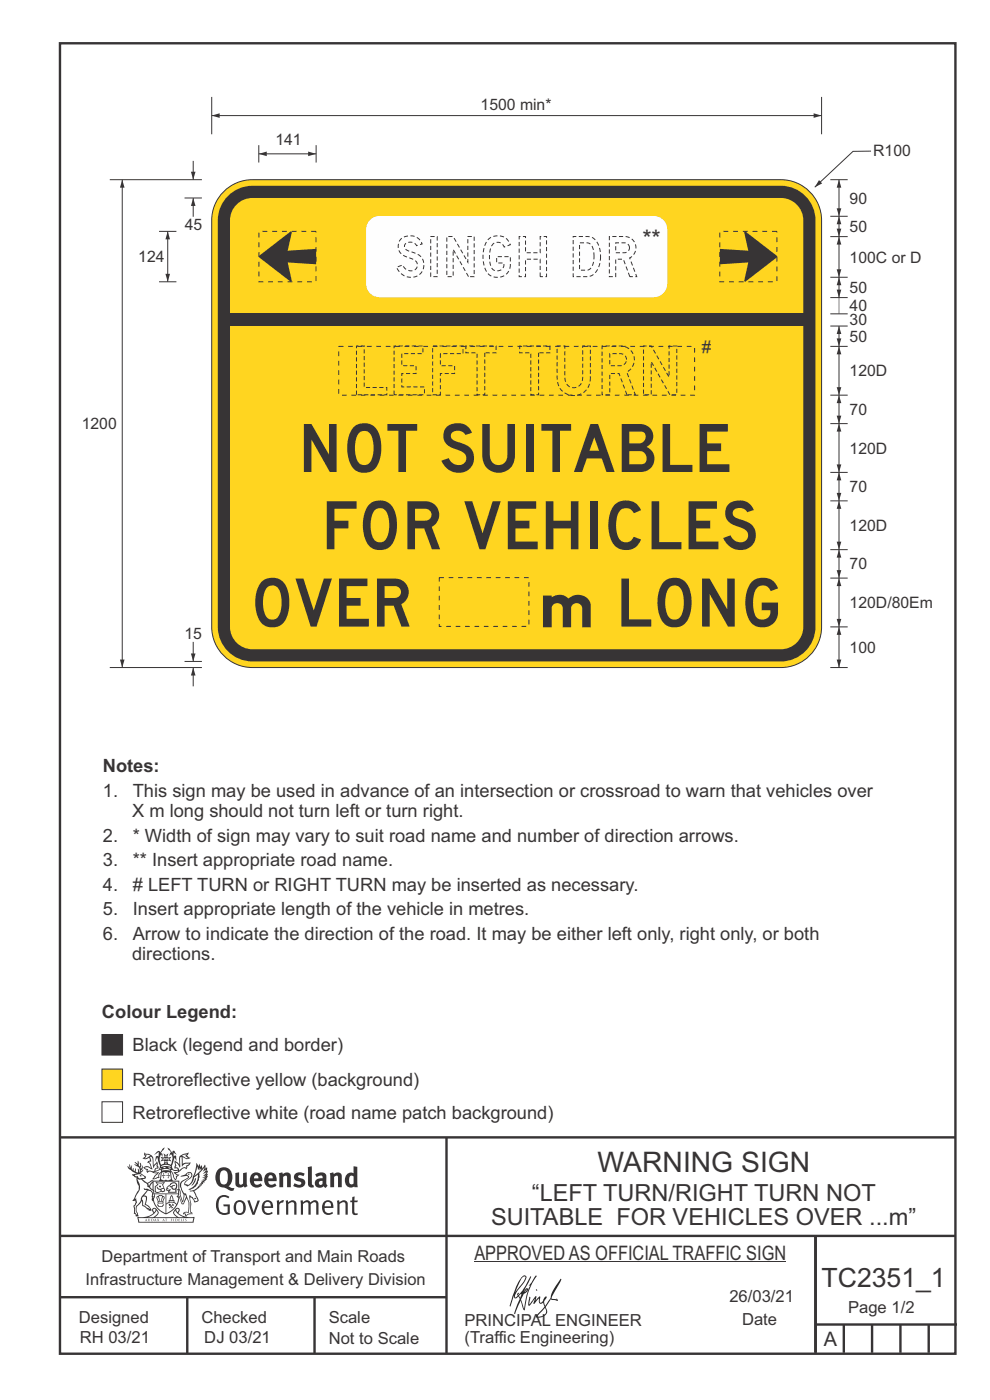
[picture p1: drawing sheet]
<svg xmlns="http://www.w3.org/2000/svg" width="210mm" height="297mm" viewBox="0 0 210 297" stroke-linecap="round" stroke-linejoin="round" font-family="sans-serif">
<g fill="none" stroke="#373435" stroke-width=".51">
<path d="M12.7 9.2h190v278h-190zM12.7 241.3h190M94.7 241.4v45.8M12.7 275.2h82M12.7 262.2h190.1M39.7 275.2v12M66.7 275.2v12M173 262.1v24.9M173 281h30M179 281v6M185 281v6M191 281v6"/>
<path d="M197 281v6"/>
</g>
<path d="M100.6 267.7h66.2" fill="none" stroke="#373435" stroke-width=".21"/>
<path d="M21.6 226.8h4.4v4.4h-4.4z" fill-rule="evenodd" fill="#ffd520" stroke="#373435" stroke-width=".21"/>
<path d="M21.6 219.5h4.4v4.3h-4.4z" fill-rule="evenodd" fill="#373435" stroke="#373435" stroke-width=".21"/>
<g fill="#373435">
<path d="M47 248.4a2.55 2.55 0 0 0 0 2.7l.3 .2a.81 .81 0 0 0 1-1v-.5a1.04 1.04 0 0 0-1.1-1.5zM46.3 248.1a1.82 1.82 0 0 1 2.1-.2 1.82 1.82 0 0 1 .9 1.8 2.29 2.29 0 0 1-.8 2l.7 .3h.5l-.2 .6a2.87 2.87 0 0 1-2-.7 2.12 2.12 0 0 1-1.7-3.1z" fill-rule="evenodd"/>
<path d="M49.9 248.9l.8-.2v2a.46 .46 0 0 0 .3 .6 .46 .46 0 0 0 .6-.3v-2.1l.7-.2v2.4l.2 .5-.5 .3-.3-.3a1.02 1.02 0 0 1-1.2 .3 1.02 1.02 0 0 1-.6-1.1z" fill-rule="evenodd"/>
<path d="M54 249.5l-.1 .5h.9a.49 .49 0 0 0-.2-.6 .49 .49 0 0 0-.6 .1zM53.4 249.1a1.34 1.34 0 0 1 1.6-.2 1.34 1.34 0 0 1 .6 1.5v.2h-1.7a.77 .77 0 0 0 .5 .8 .77 .77 0 0 0 .9-.4l.3 .5a1.59 1.59 0 0 1-2 .2 1.59 1.59 0 0 1-.5-2.1z" fill-rule="evenodd"/>
<path d="M57 249.5l-.1 .5h1a.49 .49 0 0 0-.2-.6 .49 .49 0 0 0-.7 .1zM56.4 249.1a1.34 1.34 0 0 1 1.6-.2 1.34 1.34 0 0 1 .7 1.5v.2h-1.8a.77 .77 0 0 0 .5 .8 .77 .77 0 0 0 .9-.4l.4 .5a1.59 1.59 0 0 1-2.1 .2 1.59 1.59 0 0 1-.5-2.1z" fill-rule="evenodd"/>
<path d="M59.2 248.9l.7-.2 .1 .4a.95 .95 0 0 1 1-.3 .95 .95 0 0 1 .7 .8v2.3h-.8v-2.3a.46 .46 0 0 0-.8 .1v2.2h-.8z" fill-rule="evenodd"/>
<path d="M62.6 249.1a1.75 1.75 0 0 1 2-.1l-.2 .5-.6-.2a.43 .43 0 0 0-.6 .3l.4 .3a1.04 1.04 0 0 1 1.2 1.1 1.04 1.04 0 0 1-1.4 1l-1.2-.4 .3-.6 1 .4 .4-.4a.88 .88 0 0 0-1-.5l-.4-.2-.1-.4z" fill-rule="evenodd"/>
<path d="M65.3 247.6l.8-.2 .1 3.8 .3 .2 .1 .4a.88 .88 0 0 1-1 0 .88 .88 0 0 1-.3-1z" fill-rule="evenodd"/>
<path d="M67.8 250.6a.43 .43 0 0 0-.1 .7 .43 .43 0 0 0 .7-.1v-.7zM66.8 249.1a1.7 1.7 0 0 1 2.4 .1v1.9l.3 .4-.4 .5-.5-.4a1.03 1.03 0 0 1-1.7-.1 1.03 1.03 0 0 1 .8-1.5h.7v-.4a.8 .8 0 0 0-1.2 .1z" fill-rule="evenodd"/>
<path d="M70 248.9l.7-.2 .1 .4a.95 .95 0 0 1 1-.3 .95 .95 0 0 1 .7 .8v2.3h-.8v-2.3a.46 .46 0 0 0-.8 .1v2.2h-.8z" fill-rule="evenodd"/>
<path d="M74.3 249.5a1.48 1.48 0 0 0 0 1.7h.5l.2-.1v-1.5l-.3-.2zM75 247.4l.8 .1 .1 4.4h-.7l-.1-.2a1.26 1.26 0 0 1-1.4 0 1.26 1.26 0 0 1-.5-1.3 1.29 1.29 0 0 1 .4-1.4 1.29 1.29 0 0 1 1.4-.1z" fill-rule="evenodd"/>
<path d="M46.4 253.9a1.72 1.72 0 0 1 2.3 0l-.3 .3a1.24 1.24 0 0 0-1.4-.2 1.24 1.24 0 0 0-.6 1.4 1.49 1.49 0 0 0 1.2 1.9l.7-.1v-1.3h-.8l-.1-.4h1.3v1.9a1.93 1.93 0 0 1-2.2 0 1.93 1.93 0 0 1-.7-2.2l.2-.8z" fill-rule="evenodd"/>
<path d="M50.4 255.1a1.65 1.65 0 0 0 .2 2.2 .99 .99 0 0 0 1-1.4 .78 .78 0 0 0-.4-.8 .78 .78 0 0 0-.8 0zM50 254.9a1.33 1.33 0 0 1 1.6-.1 1.33 1.33 0 0 1 .5 1.4 1.31 1.31 0 0 1-1.3 1.6 1.31 1.31 0 0 1-1.2-1.6v-.6z" fill-rule="evenodd"/>
<path d="M52.5 254.7l.4-.1 .9 2.6 .8-2.5h.5l-1.1 3h-.5z" fill-rule="evenodd"/>
<path d="M56.3 255.2l-.2 .7h1.3a.7 .7 0 0 0-.3-.8 .7 .7 0 0 0-.8 .1zM55.9 255a1.22 1.22 0 0 1 1.5-.2 1.22 1.22 0 0 1 .5 1.5h-1.8a.93 .93 0 0 0 .5 1 .93 .93 0 0 0 1.1-.2l.2 .3a1.43 1.43 0 0 1-1.8 .1 1.43 1.43 0 0 1-.6-1.7z" fill-rule="evenodd"/>
<path d="M58.7 254.7l.4-.1 .1 .5 .4-.4 .6-.1-.2 .5a.66 .66 0 0 0-.8 .7v1.9h-.4z" fill-rule="evenodd"/>
<path d="M60.6 254.7l.4-.1 .1 .5a.94 .94 0 0 1 1-.5 .94 .94 0 0 1 .8 .8v2.3h-.5l-.1-2.5a.81 .81 0 0 0-1.2 .3v2.2h-.4z" fill-rule="evenodd"/>
<path d="M63.7 254.7l.5-.1 .1 .5 .4-.3a.78 .78 0 0 1 1.1 .3 .9 .9 0 0 1 1-.5 .9 .9 0 0 1 .8 .8v2.3h-.5l-.1-2.5a.67 .67 0 0 0-1.1 .3v2.2h-.5v-2.4l-.4-.3-.7 .4v2.3h-.5z" fill-rule="evenodd"/>
<path d="M69 255.2l-.1 .7h1.3a.7 .7 0 0 0-.3-.8 .7 .7 0 0 0-.9 .1zM68.7 255a1.22 1.22 0 0 1 1.5-.2 1.22 1.22 0 0 1 .5 1.5h-1.8a.93 .93 0 0 0 .4 1 .93 .93 0 0 0 1.2-.2l.1 .3a1.44 1.44 0 0 1-1.7 .1 1.44 1.44 0 0 1-.6-1.7z" fill-rule="evenodd"/>
<path d="M71.4 254.7l.5-.1 .1 .5a.94 .94 0 0 1 1-.5 .94 .94 0 0 1 .8 .8v2.3h-.5l-.1-2.5a.81 .81 0 0 0-1.2 .3v2.2h-.4z" fill-rule="evenodd"/>
<path d="M74.7 253.9l.5-.1v.9h.7l-.1 .3h-.6v2.2l.1 .2h.5l.1 .3a.75 .75 0 0 1-1.2-.6v-2.1h-.4v-.3h.4z" fill-rule="evenodd"/>
<path d="M30.8 244.9l1.1 .3-.9 .5h-.4l.6-.5zM31.8 245.4h.2a2.44 2.44 0 0 1 .4 1.9l.1 .5 .7-1-.1 .6 .3 .3a.57 .57 0 0 0-.6 .7l-1-.1-.5 .2 .2-.5-.8-.3 .7-.1 .9 .5 .1-.1-.6-1.3-.2-.2h.5zM30.7 244.4l-.1 .5 .2 .4-.6 .4a1.04 1.04 0 0 0 1.4-.1l.2 .6-.3 .1-.2 .4a.94 .94 0 0 1 .8 1.1l-.2-.1a1.16 1.16 0 0 0-1.5-.1l.3 .4 .4 .2 .1 .5 .2 .1 .1-.2a.94 .94 0 0 1 1.1 .2l.8 .1-1.2 1.2a1.13 1.13 0 0 0 1.2-.2l.4-.1-.1-.4 .5-.8a.83 .83 0 0 0-.6 1.1l-.3-.1-.7 .4 1.1-1.4-.5 .1-.5-.1 1.3-.5-.1-.1-.9 .4v-.3l.2-.2 .3 .1 .1-.3-.2-.4v-.6l-.1-.4-.7 1v-.7a1.42 1.42 0 0 0-1.6-1.8z" fill-rule="evenodd"/>
<path d="M38.5 245.2l.5-.2 .7-.1-.6 .3 .8 .5h-.3zM38.3 245.5l.2-.1 .1 2a1.69 1.69 0 0 1 1.6-.6l-.8 .5 .1 .5a1.1 1.1 0 0 0-1.5 .6l-.1-.5-.2-.2h-.5l.3-.4-.3-.7a1.42 1.42 0 0 1 .8 1.1l.2-.1zM37.1 246.2l.1 1-.2 .3 .1 .4h.5l.1 .2a.96 .96 0 0 1-1.1-.1l-.1 .1a1.06 1.06 0 0 0 1.3 .2v.1a.72 .72 0 0 1-1 .2l.3 .5 .6 .2-.4 .2-.1 .6-.2-.3-.4-1.1-.4-.4 .4 .9a1.54 1.54 0 0 0 .7 1.2l.2-.3a.58 .58 0 0 1 .4-.8l.2-.1h-.3l-.5-.3 .9-.5a.93 .93 0 0 1 1.2-.5v.2l.2-.2 .1-.5a.99 .99 0 0 0 .7-.8l-1.3 .1-.3 .2-.1-1.4 .9 .4 .9-.3h-.4l-.5-.4 .4-.7-.6 .2a1.46 1.46 0 0 0-1.4 2.1v.4l-.2-.4z" fill-rule="evenodd"/>
<path d="M35.6 248.9l.2 .1-.1 .3 .4 .1h-.4v.6l-.1-.6h-.3l.3-.1z" fill-rule="evenodd"/>
<path d="M34.6 248.9l.2 .1v.3l.3 .1h-.3l-.1 .6v-.6h-.4l.4-.1z" fill-rule="evenodd"/>
<path d="M34.3 248.8a.57 .57 0 0 1 .9 .2 .57 .57 0 0 1 .9-.2l.2 1.4h-.2a.57 .57 0 0 1-.9 0 .69 .69 0 0 1-1.1 0zM34.2 248.1l-.3 2.1-.2 .4h3l-.2-.4-.3-2.1h-.2v.2l-.8-.1-.8 .1v-.2z" fill-rule="evenodd"/>
<path d="M34.2 252.4a.3 .3 0 0 0 .6 0 .3 .3 0 0 0-.6 0zM33.3 250.9l.3 .3-.3 .4a.79 .79 0 0 0 0 1.3l.8-.2-.1-.3a.55 .55 0 0 1-.7-.6l.1-.1 .2 .3 .3 .2 .8-.2-.4-.7 .4-.4-.7 .2zM33 250.7l1.1 .2 .9-.2-.4 .6 .4 1.2a.56 .56 0 0 1-.8 .3l-.2 .1a.73 .73 0 0 1-.9 .1 .73 .73 0 0 1-.3-1v-.4l.6-.4z" fill-rule="evenodd"/>
<path d="M35.6 251.8l.7-.4a.58 .58 0 0 1 1-.1 .58 .58 0 0 1-.4 .9l-.3-.3a.43 .43 0 0 1 .6-.4 .57 .57 0 0 0-.8 .2l-.2-.1-.3 .1 .4 .2a.55 .55 0 0 0 .9 .4v.5h-1.3l.3-.4-.1-.1-.6 .1 .2-.3-.2-.1zM35.4 251.8l-.1 .2a.39 .39 0 0 0 .2 .6h.3l-.2 .4h1.9l-.1-.8a.86 .86 0 0 0-.1-1.3 .86 .86 0 0 0-1.3 .4z" fill-rule="evenodd"/>
<path d="M36 254.8h.8v.2h-.8zM36.4 253.8l.2 .8h-.4zM36.4 253.5l-.3 .5-.1 .6h-.2v.4l-.7 .4 .2 .1a1.48 1.48 0 0 1 2.1 .2l.2-.1-.6-.5v-.5h-.2l-.1-.6z" fill-rule="evenodd"/>
<path d="M35.8 255.4l.4 .1 .1 .3 .3-.2-.2-.2a.38 .38 0 0 1 .5 .5l-.2-.2-.3 .2 .3 .2-.3 .3-.1-.4-.4 .4-.1-.2 .4-.3-.1-.1-.2 .1z" fill-rule="evenodd"/>
<path d="M34.5 254h.2v.2l-.2 .6h-.2zM33.6 255.3h.9v.2a.55 .55 0 0 1-.8 .4v-.2l-.2-.1zM33.4 254h.2l.2 .8h-.2zM33.6 255l.8-.1 .1 .2h-.8zM33.8 253.7h.5l-.2 1.1h-.1zM33.3 253.8l-.1 .3 .3 1.1a.48 .48 0 0 0-.1 .6 .48 .48 0 0 0 .5 .2h.5a.49 .49 0 0 0 .2-.8l.3-1.1-.1-.3a1.42 1.42 0 0 0-1.5 0z" fill-rule="evenodd"/>
<path d="M33.7 251.5l.4 .1 .1 .3h-.3z" fill-rule="evenodd"/>
<path d="M41.3 250.1l.3-.2-.2 .8-.6 .8h-.2l.5-.7z" fill-rule="evenodd"/>
<path d="M39.7 249l.3-.2 .5 .2a.88 .88 0 0 1-.6 1.1 1.22 1.22 0 0 0-.8 1.3l.5 .2a.72 .72 0 0 0 .9-.4l.5-.8 .2-.6 .8-.6v.2a2.85 2.85 0 0 1-2 2.9l.1 .1a2.13 2.13 0 0 0 1.9-1.5v-.3a2.01 2.01 0 0 0 .3-1.7l1.1-1.3-.4 1 .7-.5-.7 1 .8-.4-.8 .8 .7-.2-.9 .6 .8-.1-.8 .4h.7l-.8 .3 .3 .2h-.4l.2 .3h-.4l.2 .3h-.4l.1 .2h-.1a2.16 2.16 0 0 1-2 1.1l.1 .2 .4-.1a.76 .76 0 0 1 .7 .8l.5 1.2-.6 .2a1.45 1.45 0 0 0-1.1-1.3l.2 1.8-.1 1.8 .4 .3a1.07 1.07 0 0 0-1.2 .4v-.3l-.5-.2a.87 .87 0 0 1 1.1-.1v-.7a4.4 4.4 0 0 0-.6-3.1l-.1-.3h-.2a2.16 2.16 0 0 1-.7-2.2l.3-.4 1.2-.7a.55 .55 0 0 0-.4-.8zM37.8 252.4a.76 .76 0 0 1 .3 1.1l.6 1.6 .4-1.7 .2 .1a.61 .61 0 0 1-.1 .9l-.3 .8-.2 .1-.7-1.6-.3 .1a1.18 1.18 0 0 0 .1-1.4zM41.8 247.5l.2 .7 .3-.5v.6l.4-.5a1.9 1.9 0 0 1-1.2 1.4l-.3 .3zM38.2 249.6l1.4-.2 .2 .2v.3l-.5 .2a1.26 1.26 0 0 0-.9 1.9l.2 .7a1.84 1.84 0 0 1 .1 2.1l-.4-1.4a.96 .96 0 0 0-.4-1.2l-.4 .2a.78 .78 0 0 1 0 1.3l.1 .3h.4l.4 1.1a.38 .38 0 0 0 .2 .4 .38 .38 0 0 0 .4-.1l.6-1.2a2.94 2.94 0 0 1 .4 2.5l-.1 .4h-.8l-.3 .4v.2l.4-.1 .1 .4 .2 .1a1.02 1.02 0 0 1 1.3-.5v-.4l-.3-.1 .1-1.8-.3-1.3h.1a1.14 1.14 0 0 1 .8 1 .63 .63 0 0 0 .8-.2 .63 .63 0 0 0-.2-.9l-.6-1.2 .9-.6 .2-.4h.3l-.1-.2h.4l-.1-.3h.3l-.1-.3 .5-.1-.2-.2 .6-.4v-.2h-.2l.4-.5h-.3l.3-.5-.4 .1 .4-.5v-.3l-.3 .2 .2-.7-.1-.2-.4 .3v-.8l-.6 .8-.2-.8-.2 .5-.3-.7-.1 .6-.5-.8-.1 1.4-.6 1.8a1.81 1.81 0 0 1-1 1.5l-.6-.2a1.75 1.75 0 0 1 1.1-1.2 .75 .75 0 0 0 .1-1.3 .75 .75 0 0 0-1.2 .4z" fill-rule="evenodd"/>
<path d="M41.2 254.1h.3l.2 .2-.4 .1z" fill-rule="evenodd"/>
<path d="M29.4 258.4h11.6l-.1 .8h-11.4zM31.3 258.2l.5-.1a2.48 2.48 0 0 0 1.4-1.3l.3 .5-.5 .6-.5 .3zM32.5 256.6l.3-.2 .2 .1-.3 .7zM37.2 256.8a2.65 2.65 0 0 0 1.8 1.4h-1.1l-.5-.3-.5-.6zM37.4 256.5l.2-.1 .3 .2-.3 .6zM29.2 258.2l.1 1.2h11.8l.2-1.1-.2-.1a4.1 4.1 0 0 1-3.3-.9l.3-.4-.1-.6a1.06 1.06 0 0 0-1.3 1l.2 .4 .6 .5h-4.7l.3-.1a.84 .84 0 0 0 .6-.8 .84 .84 0 0 0-.5-.8l-.3-.2h-.5l-.1 .6 .3 .4a4.2 4.2 0 0 1-3.4 .9z" fill-rule="evenodd"/>
<path d="M31 258.7l.1 .2h-.2zM31 258.5l-.3 .6 .4-.2 .2 .2z" fill-rule="evenodd"/>
<path d="M31.3 258.6h.3v.4a.25 .25 0 0 0 .2-.1 .25 .25 0 0 0-.1-.3h.1a.29 .29 0 0 1 0 .4 .29 .29 0 0 1-.4 0 .29 .29 0 0 1 0-.4z" fill-rule="evenodd"/>
<path d="M32.2 258.6a.22 .22 0 0 1 .3 .2 .22 .22 0 0 1-.3 .2zM32 258.6l.1 .4a.33 .33 0 0 0 .4 0 .33 .33 0 0 0 0-.4 .33 .33 0 0 0-.5 0z" fill-rule="evenodd"/>
<path d="M32.9 258.7l.1 .2h-.2zM32.9 258.5l-.2 .6 .3-.2 .2 .2z" fill-rule="evenodd"/>
<path d="M33.3 258.6h.2l.1 .1 .2-.1-.2 .2 .2 .3-.3-.3-.1 .3h-.1l.2-.3z" fill-rule="evenodd"/>
<path d="M34.7 258.7l.1 .2h-.2zM34.7 258.5l-.3 .6 .4-.2 .2 .2z" fill-rule="evenodd"/>
<path d="M35 258.5h.5l-.2 .1v.5h-.2l.1-.5z" fill-rule="evenodd"/>
<path d="M36.2 258.6l.3-.1-.1 .1v.2h.1h-.1v.3h-.2z" fill-rule="evenodd"/>
<path d="M36.7 258.6h.2v.5h-.2z" fill-rule="evenodd"/>
<path d="M37.3 258.6a.22 .22 0 0 1 .3 .2 .22 .22 0 0 1-.3 .2zM37.1 258.6v.4a.33 .33 0 0 0 .5 0 .33 .33 0 0 0 0-.4 .33 .33 0 0 0-.5 0z" fill-rule="evenodd"/>
<path d="M37.8 258.6l.4-.1-.2 .1v.2h.1h-.1v.2l.2 .1h-.4z" fill-rule="evenodd"/>
<path d="M38.4 258.6h.2l-.1 .4 .2 .1h-.3z" fill-rule="evenodd"/>
<path d="M38.9 258.6h.2v.5h-.2z" fill-rule="evenodd"/>
<path d="M39.3 258.6h.2h-.1l.2 .3-.2 .2-.1-.1v-.1l.2 .1z" fill-rule="evenodd"/>
<path d="M34.2 247.4a1.51 1.51 0 0 1 2 .2 2.67 2.67 0 0 0-2.1 0zM35.7 247.6l.4 .1 .1 .3-.4-.1zM34.6 247.6h.5l.1 .2h-.4zM34 247.8l.3 .2h-.3zM34.9 246.9l.3-.2 .3 .2zM34.9 245.6l.2 .1v.3h-.2zM35 245.1l.2 .2 .2-.2-.1 .3h-.2zM35.1 246.3h.2l.1 .4-.2-.2-.2 .2zM35.3 245.7l.2-.1v.4h-.2zM34.4 245.7h.3l.1 .3-.4 .1 .2-.2zM35.7 245.7h.3l-.2 .2 .2 .2-.4-.1zM32.7 244.9l1-.5-.1 1-.2-.2-.3 .2-.3 1.1 .5-1 .3 .9a1.84 1.84 0 0 1 .2 1.7l.4 .1a2.48 2.48 0 0 1 2.2 0l.2-.2-.2-.7 .7-1.8 .4 .7-.2-1-.2-.1-.2 .3v-.9l.6 .4-.6-.8-.3 .1-.1 .4-.5-.9-.5-.3 .2 .5 .6 .5-.5 .8 .4-.4a2.06 2.06 0 0 1 0 2.3l-.5-.2-.2-.6 .1-.1 .8 .2-.4-.5 .4-.5-.7 .2-.2-.2 .2-.7-.5 .4-.5-.4 .2 .7-.2 .2-.7-.2 .4 .5-.4 .5 .8-.2 .1 .1-.2 .6-.5 .2a2.02 2.02 0 0 1 0-2.2l.3 .5-.1-.7-.3-.1 .8-1.2-.4 .3-.5 .8-.2-.3a.8 .8 0 0 0-.8 .5z" fill-rule="evenodd"/>
<path d="M29.2 250.1l.3 .1a.61 .61 0 0 1 .8 .4l.3 .2a.8 .8 0 0 1 .6 1l.4 .1 .5 .5a1 1 0 0 1 .5 1.1l-.1 .7v-.5h-.1a.96 .96 0 0 0-.8-1.3l-.2-.2h-.7l-.1-.1-.1 .1 .1 .3h.6l-1.2 1.3-.2 1-.4 .6a1.33 1.33 0 0 0-.5 1.8l.2 .5a1.26 1.26 0 0 1-.5-1.5l-.1-.3a1.56 1.56 0 0 0 .4-1.7l-.3 .2 .2-.5a3.2 3.2 0 0 0 .7-3zM30.4 253.9h.4a2.06 2.06 0 0 1-.1 1.6l.7 .5 .4 .4-.6-.1-.8-.6-.1-.9a.51 .51 0 0 1 .1-.9zM28.6 249.3a1.52 1.52 0 0 1 2.1 .5l-1.1 .2-.2-.1-.1-.4h-.5zM27.5 247v.8l-.3-.4h-.1a3.1 3.1 0 0 0 1.9 1.6l-1 .1 .5 .6 .5 .1 .1 1.1a1.84 1.84 0 0 1-.3 2.5l-.4 .9-.3 .4 .2 .1 .4-.1 .1 .4-.2 .5-.3 .2 .1 1.7h.2l.3 .5 .1 .1 .4-.1-.1-.5a1.3 1.3 0 0 1-.1-1.7l.9-1 .1 1.1 .6 .2 .5 .5 .1-.1 .2 .3h.5a1.85 1.85 0 0 0-1.2-1.4l.1-.3a1.39 1.39 0 0 0 0-1.4l-.5-.1 .5-.5a.66 .66 0 0 1 .9-.4 .66 .66 0 0 1 .3 .9l-.1 .4 .2-.1v.2l-.1 .3 .2 .5 .1-.3a2.24 2.24 0 0 0 .1-2.2 .73 .73 0 0 1-.7-.7 .73 .73 0 0 1 .6-.7v-.2a.94 .94 0 0 0-.9 .8 .48 .48 0 0 1-.1-.6 .48 .48 0 0 1 .5-.2l.5-.3a.51 .51 0 0 0-.8 .2l-.5 .2-1-.8h.6l.2-.5-1.2-.7 .5-.5v-.3l-.5 .4 .1-.2a.69 .69 0 0 0 .2-1v.4l-.2 .3v-1.1l-.3-.2 .1 .6-.1 .2-.4-1.3v.7l-.6-.4 .5 .7-.6-.2 .3 .3a1 1 0 0 1 .7 1.4l-.2-.8v.9l-.5-.2v-.8l-.2 .7-.2-.1-.1-.6-.2 .4-.2-.2 .1-.7-.2 .5z" fill-rule="evenodd"/>
<path d="M29.6 249.4l.2-.1 .3 .2z" fill-rule="evenodd"/>
<path d="M32.4 250.5h5.6v2l-.2-.1v-1.7h-5.2v2.5h5.2v-.8l.1 .2-.1 1.1v-.3h-2.5v4a4.1 4.1 0 0 0 2.6-3.6l.1-.1a4 4 0 0 1-2.8 3.9 4.2 4.2 0 0 1-2.8-4.7l.1 1.2 .1-.1a3.8 3.8 0 0 0 2.5 3.4v-4h-2.5l-.2-.9z" fill-rule="evenodd"/>
<circle cx="40" cy="249.1" r=".17"/>
</g>
<g fill="#252726">
<path d="M111.6 273.7l.2-.2-.5 .7zM110.4 274.5l.3 .1-.3 .7-.3-.4zM110.9 270.9l.5-.1a9.3 9.3 0 0 1-2 3.2l-.1 .2 1-2.5zM110.6 271a14.7 14.7 0 0 0-2.2 4.9l-.3 1.2 .1 .1 .8-2.4a.42 .42 0 0 0 .2 .7 .42 .42 0 0 0 .6-.3l.2-.2 .2 .6-1.1 3.1h.2l1.1-2.8 .6 1.9 .2 .2 .2-.5a13.5 13.5 0 0 1 2-6.2l.5-.5-.2-.2-1.6 2.1 .4-.1a14.9 14.9 0 0 0-1.3 5.1l-.4-1.2a1.39 1.39 0 0 1 .2-1.8l.1-.2a.92 .92 0 0 0 .8-1.2 .75 .75 0 0 0-.7 .7l-.2 .2 1.6-3.4h-.1l-.4 .7a10.5 10.5 0 0 1-2.2 3.2l.2-.4a.32 .32 0 0 0-.4 .2 .32 .32 0 0 0 .1 .4l-.5 .4a3.2 3.2 0 0 1 1.1-2.3l.5-.6a2.49 2.49 0 0 0 .7-1.6l-.3-.2z" fill-rule="evenodd"/>
<path d="M115.6 277.5a1.15 1.15 0 0 1 .1 1.3 1.15 1.15 0 0 1-1.2 .5h-.5zM112.3 275.1l-.3 1.7 .3 .2 1.2-1.5-.3 1.1 1.1-1.2a.94 .94 0 0 0 .4 1.2l.5-.3 .3 .9-1.2 1.3a.98 .98 0 0 0-.5 1 1.9 1.9 0 0 0 2.3-1.3l-.1-.3a1.02 1.02 0 0 1 .3-1.4l.5-.9 1.5 .3-.2-.5v.3l-1.1-.2v-.2l2-3.6 .1-.3-.1-.1-1.8 2.7a6.6 6.6 0 0 1-1.5 3l-.2-.2a1.01 1.01 0 0 1 .4-1.4l.1-.2-.3-.2-.3 .5-.2 .5-.5 .4-.2-.4 .1-.9-.2-.1-.8 .9 .2-.9h-.1l-1.4 1.7 .2-1.4v-.1z" fill-rule="evenodd"/>
<path d="M113.7 273.5l.3 .3h-.3z" fill-rule="evenodd"/>
</g>
<path d="M21.6 233.7h4.4v4.4h-4.4z" fill-rule="evenodd" fill="#fefefe" stroke="#373435" stroke-width=".21"/>
<path d="M35.6 49.1v10.7" fill="none" stroke="#373435" stroke-width=".21"/>
<g fill="#373435">
<path d="M35.6 49.1l.5 1.7h-1z"/>
<path d="M35.1 58.1h1l-.5 1.7z"/>
</g>
<path d="M33.7 49.1h3.7M33.7 59.8h3.7" fill="none" stroke="#373435" stroke-width=".21"/>
<path d="M47.4 40.7a8.6 8.6 0 0 1 6.1-2.6h112.2a8.6 8.6 0 0 1 8.6 8.6v86.3a8.6 8.6 0 0 1-8.6 8.6h-112.2a8.6 8.6 0 0 1-8.6-8.6v-86.3a8.6 8.6 0 0 1 2.5-6z" fill-rule="evenodd" fill="#ffd520" stroke="#373435" stroke-width=".21"/>
<path d="M48.7 41.2a7.3 7.3 0 0 1 4.8-1.8h112.2a7.4 7.4 0 0 1 7.3 7.3v86.3a7.4 7.4 0 0 1-7.3 7.3h-112.2a7.4 7.4 0 0 1-7.3-7.3v-86.3a7.3 7.3 0 0 1 2.5-5.5z" fill-rule="evenodd" fill="#373435"/>
<path d="M178 38.1v7.8" fill="none" stroke="#373435" stroke-width=".21"/>
<g fill="#373435">
<path d="M178 38.1l.5 1.7h-1z"/>
<path d="M177.5 44.2h1l-.5 1.7z"/>
</g>
<path d="M184.8 32.1h-3.9l-8.1 7.6" fill="none" stroke="#373435" stroke-width=".21"/>
<path d="M173.7 38.2l.7 .7-1.6 .8z" fill="#373435"/>
<path d="M44.9 20.6v7.9M176.1 38.1h3.7M176.1 133h3.7M176.1 122.6h3.7M178 122.6v10.4M176.1 141.6h3.7" fill="none" stroke="#373435" stroke-width=".21"/>
<g fill="#373435">
<path d="M177.5 131.3h1l-.5 1.7z"/>
<path d="M178 122.6l.5 1.7h-1z"/>
</g>
<path d="M178 133v8.6" fill="none" stroke="#373435" stroke-width=".21"/>
<g fill="#373435">
<path d="M178 133l.5 1.7h-1z"/>
<path d="M177.5 139.9h1l-.5 1.7z"/>
</g>
<path d="M54.9 32.6h12.2M54.9 30.8v3.7M67.1 30.8v3.7M176.1 69.2h3.7" fill="none" stroke="#373435" stroke-width=".21"/>
<g fill="#373435">
<path d="M65.4 32.1l1.7 .5-1.7 .5z"/>
<path d="M54.9 32.6l1.7-.5v1z"/>
</g>
<path d="M174.3 20.6v7.9M178 50.2v8.6" fill="none" stroke="#373435" stroke-width=".21"/>
<g fill="#373435">
<path d="M178 50.2l.5 1.7h-1z"/>
<path d="M177.5 57.1h1l-.5 1.7z"/>
</g>
<path d="M176.1 58.8h3.7M176.1 50.2h3.7" fill="none" stroke="#373435" stroke-width=".21"/>
<path d="M50.5 43.1a4.7 4.7 0 0 1 3-1.1h112.2a4.8 4.8 0 0 1 4.7 4.7v86.3a4.8 4.8 0 0 1-4.7 4.7h-112.2a4.8 4.8 0 0 1-4.7-4.7v-86.3a4.7 4.7 0 0 1 1.7-3.6z" fill-rule="evenodd" fill="#ffd520"/>
<path d="M55 54.3l6.7-5.2 .2 .2-.9 3.9 6.1-.4v3.3l-6.1-.4 .9 3.8-.2 .3-6.7-5.2z" fill-rule="evenodd" fill="#373435"/>
<path d="M44.9 24.5h129.4" fill="none" stroke="#373435" stroke-width=".21"/>
<g fill="#373435">
<path d="M172.6 24l1.7 .5-1.7 .5z"/>
<path d="M44.9 24.5l1.7-.5v1z"/>
<path d="M47.9 66.6h123.6v2.6h-123.6z" fill-rule="evenodd"/>
</g>
<path d="M71.8 73.5h75.5v10.3h-75.5z" fill="none" stroke="#373435" stroke-width=".21" stroke-dasharray="1 1" stroke-linecap="butt"/>
<path d="M178 116.6v6" fill="none" stroke="#373435" stroke-width=".21"/>
<g fill="#373435">
<path d="M177.5 121h1l-.5 1.6z"/>
<path d="M178 116.6l.5 1.7h-1z"/>
</g>
<path d="M176.1 116.6h3.7M176.1 106.3h3.7M178 106.3v10.3" fill="none" stroke="#373435" stroke-width=".21"/>
<g fill="#373435">
<path d="M177.5 114.9h1l-.5 1.7z"/>
<path d="M178 106.3l.5 1.6h-1z"/>
</g>
<path d="M178 100.2v6.1" fill="none" stroke="#373435" stroke-width=".21"/>
<g fill="#373435">
<path d="M177.5 104.6h1l-.5 1.7z"/>
<path d="M178 100.2l.5 1.7h-1z"/>
</g>
<path d="M176.1 89.9h3.7M178 89.9v10.3M176.1 100.2h3.7" fill="none" stroke="#373435" stroke-width=".21"/>
<g fill="#373435">
<path d="M177.5 98.5h1l-.5 1.7z"/>
<path d="M178 89.9l.5 1.7h-1z"/>
</g>
<path d="M178 83.8v6.1" fill="none" stroke="#373435" stroke-width=".21"/>
<g fill="#373435">
<path d="M177.5 88.2h1l-.5 1.7z"/>
<path d="M178 83.8l.5 1.7h-1z"/>
</g>
<path d="M176.1 73.5h3.7M178 73.5v10.3M176.1 83.8h3.7" fill="none" stroke="#373435" stroke-width=".21"/>
<g fill="#373435">
<path d="M177.5 82.1h1l-.5 1.7z"/>
<path d="M178 73.5l.5 1.7h-1z"/>
</g>
<path d="M178 69.2v4.3" fill="none" stroke="#373435" stroke-width=".21"/>
<g fill="#373435">
<path d="M177.5 71.8h1l-.5 1.7z"/>
<path d="M178 69.2l.5 1.7h-1z"/>
</g>
<path d="M176.1 66.6h3.7M178 63.1v3.5" fill="none" stroke="#373435" stroke-width=".21"/>
<path d="M93.2 122.5h19v10.4h-19z" fill="none" stroke="#373435" stroke-width=".21" stroke-dasharray="1 1" stroke-linecap="butt"/>
<path d="M152.7 52.8l6 .4-.8-3.9 .2-.2 6.8 5.3-6.8 5.4-.2-.3 .8-3.8-6 .4z" fill-rule="evenodd" fill="#373435"/>
<path d="M152.7 49.1h12.1v10.7h-12.1z" fill="none" stroke="#373435" stroke-width=".21" stroke-dasharray="1 1" stroke-linecap="butt"/>
<path d="M78.3 46.9a2.83 2.83 0 0 1 2.2-1.1h58.2a2.84 2.84 0 0 1 2.8 2.8v11.6a2.84 2.84 0 0 1-2.8 2.9h-58.2a2.84 2.84 0 0 1-2.9-2.9v-11.6l.1-.6z" fill-rule="evenodd" fill="#fefefe"/>
<path d="M178 58.8v4.3M176.1 63.1h3.7" fill="none" stroke="#373435" stroke-width=".21"/>
<g fill="#373435">
<path d="M177.5 61.4h1l-.5 1.7z"/>
<path d="M178 58.8l.5 1.7h-1z"/>
</g>
<path d="M176.1 45.9h3.7M178 45.9v4.3" fill="none" stroke="#373435" stroke-width=".21"/>
<g fill="#373435">
<path d="M177.5 48.5h1l-.5 1.7z"/>
<path d="M178 45.9l.5 1.7h-1z"/>
</g>
<path d="M54.9 49.1h12.1v10.7h-12.1z" fill="none" stroke="#373435" stroke-width=".21" stroke-dasharray="1 1" stroke-linecap="butt"/>
<path d="M25.9 38.1v103.5" fill="none" stroke="#373435" stroke-width=".21"/>
<g fill="#373435">
<path d="M25.9 38.1l.5 1.7h-1z"/>
<path d="M25.4 139.9h1l-.5 1.7z"/>
</g>
<path d="M23.3 38.1h19.5M23.3 141.6h19.5M41 141.6v4" fill="none" stroke="#373435" stroke-width=".21"/>
<path d="M41 141.6l.5 1.7h-1z" fill="#373435"/>
<path d="M41 136.2v4.1" fill="none" stroke="#373435" stroke-width=".21"/>
<path d="M40.5 138.6h1l-.5 1.7z" fill="#373435"/>
<path d="M39.1 42h3.7M41 42v4" fill="none" stroke="#373435" stroke-width=".21"/>
<path d="M41 42l.5 1.7h-1z" fill="#373435"/>
<path d="M41 34.1v4M39.1 140.3h3.7" fill="none" stroke="#373435" stroke-width=".21"/>
<path d="M40.5 36.4h1l-.5 1.7z" fill="#373435"/>
<text font-size="14.4" fill="#373435" x="74.4" y="83.7">LEFT TURN</text>
<g font-size="14.1" fill="#373435">
<text x="63.2" y="100.1">NOT SUITABLE</text>
<text x="68.1" y="116.5">FOR VEHICLES</text>
<text x="53.1" y="132.9">OVER</text>
</g>
<text font-size="12.8" fill="#373435" x="113.3" y="133.1">m LONG</text>
<text font-size="11.8" fill="#373435" x="83.7" y="58.7">SINGH DR</text>
<text font-size="6" fill="#373435" x="126.8" y="248.7">WARNING SIGN</text>
<text font-size="5.6" fill="#373435" x="174.3" y="273">TC2351_1</text>
<text font-size="5.1" fill="#373435" x="136.3" y="52.4">**</text>
<g font-size="5" fill="#373435">
<text x="112.8" y="254.8">“LEFT TURN/RIGHT TURN NOT</text>
<text x="104.2" y="260">SUITABLE FOR VEHICLES OVER ...m”</text>
</g>
<g font-size="4.2" fill="#373435">
<text x="100.6" y="267.2">APPROVED AS OFFICIAL TRAFFIC SIGN</text>
<text x="174.7" y="285.6">A</text>
</g>
<g font-size="3.9" fill="#373435">
<text x="21.8" y="163.8">Notes:</text>
<text x="21.8" y="169">1.</text>
<text x="28" y="173.4">X m long should not turn left or turn right.</text>
<text x="28.2" y="169">This sign may be used in advance of an intersection or crossroad to warn that vehicles over</text>
<text x="21.8" y="178.6">2.</text>
<text x="28.2" y="178.6">* Width of sign may vary to suit road name and number of direction arrows.</text>
<text x="21.8" y="183.8">3.</text>
<text x="28.2" y="183.8">** Insert appropriate road name.</text>
<text x="21.8" y="189">4.</text>
<text x="28.2" y="189"># LEFT TURN or RIGHT TURN may be inserted as necessary.</text>
<text x="21.8" y="194.2">5.</text>
<text x="28.2" y="194.2">Insert appropriate length of the vehicle in metres.</text>
<text x="21.8" y="199.4">6.</text>
<text x="28" y="203.7">directions.</text>
<text x="28.2" y="199.4">Arrow to indicate the direction of the road. It may be either left only, right only, or both</text>
<text x="21.6" y="216">Colour Legend:</text>
<text x="28.1" y="223">Black (legend and border)</text>
<text x="28.1" y="230.4">Retroreflective yellow (background)</text>
<text x="28.1" y="237.3">Retroreflective white (road name patch background)</text>
</g>
<text font-size="3.7" fill="#373435" x="148.9" y="75">#</text>
<g font-size="3.5" fill="#373435">
<text x="21.6" y="267.8">Department of Transport and Main Roads</text>
<text x="18.2" y="272.6">Infrastructure Management &amp; Delivery Division</text>
<text x="16.7" y="280.6">Designed</text>
<text x="42.7" y="280.6">Checked</text>
<text x="69.7" y="280.6">Scale</text>
<text x="98.5" y="281.3">PRINCIPAL ENGINEER</text>
<text x="154.7" y="276.2">26/03/21</text>
<text x="157.4" y="281.2">Date</text>
<text x="179.9" y="278.6">Page 1/2</text>
<text x="16.9" y="284.8">RH 03/21</text>
<text x="43.3" y="284.9">DJ 03/21</text>
<text x="69.7" y="285.2">Not to Scale</text>
<text x="98.5" y="284.8">(Traffic Engineering)</text>
</g>
<g font-size="3.3" fill="#373435">
<text x="101.9" y="23.3">1500 min*</text>
<text x="58.4" y="30.8">141</text>
<text x="185.2" y="33.1">R100</text>
<text x="180.2" y="43.2">90</text>
<text x="39.2" y="48.7">45</text>
<text x="180.2" y="49.2">50</text>
<text x="29.3" y="55.6">124</text>
<text x="180.2" y="55.7">100C or D</text>
<text x="180.2" y="62.2">50</text>
<text x="180.2" y="69">30</text>
<text x="180.2" y="66">40</text>
<text x="180.2" y="72.5">50</text>
<text x="180.2" y="79.8">120D</text>
<text x="180.2" y="88">70</text>
<text x="17.3" y="91.1">1200</text>
<text x="180.2" y="96.2">120D</text>
<text x="180.2" y="104.4">70</text>
<text x="180.2" y="112.6">120D</text>
<text x="180.2" y="120.8">70</text>
<text x="180.2" y="129">120D/80Em</text>
<text x="39.1" y="135.6">15</text>
<text x="180.2" y="138.5">100</text>
</g>
</svg>
